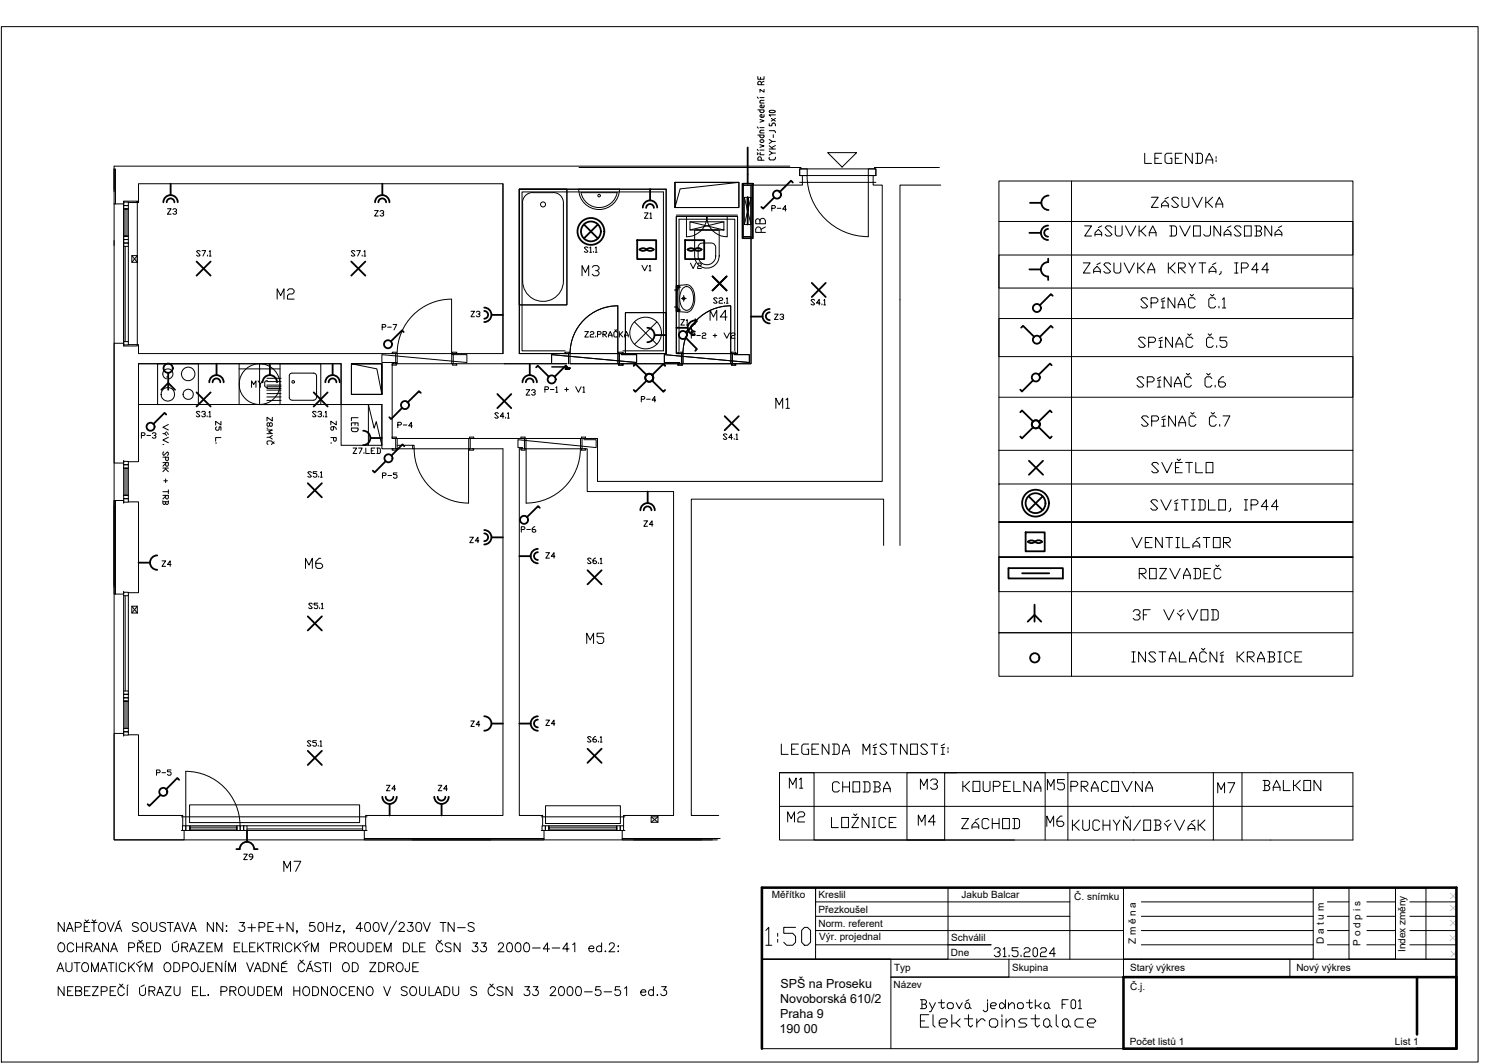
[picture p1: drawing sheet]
<svg xmlns="http://www.w3.org/2000/svg" width="420mm" height="297mm" viewBox="0 0 420 297" stroke-linecap="round" stroke-linejoin="round" font-family="sans-serif">
<g fill="none" stroke="#000" stroke-width=".28">
<path d="M31.9 56.9v177.6h164.1M31.9 47.1v9.8M32.3 47.1v9.8M34.5 56.2h3.9v40.4h-3.9zM34.5 56.4h1.4v1h-1.4zM34.5 57.4h1.4v.9h-1.4zM34.5 58.3h1.4v7.6h-1.4zM34.5 56.2v.7h-2.6M34.9 58.3h.6v7.6h-.6zM35.9 56.5h2.8v-5.2h101.8v47.4M140.5 51.3v47.4M145.1 52.8h13.3v32.3h-13.3z"/>
<path d="M146 56.6v21.8a5.7 5.7 0 0 0 5.7 5.7 5.7 5.7 0 0 0 5.7-5.6M148.8 53.7a2.86 2.86 0 0 0-2.8 2.9M148.9 53.8l5.6-.1a2.86 2.86 0 0 1 2.9 2.9v21.9M161.7 52.8h11.4a5.7 5.7 0 0 1-5.7 5.7 5.7 5.7 0 0 1-5.7-5.7zM161.8 46.8h62v.3M162.3 53.8a5.1 5.1 0 0 0 5.1 4.1 5.1 5.1 0 0 0 5-4.1h-10.1M188.6 50.9v7h17.8v-7M188.6 50.9h17.8l-16.4 1.8-1.4 5.2zM188.6 50.9h17.8v7h-17.8zM207.9 55.1h1.9v7.6h-1.9zM207.9 55.1l1.9 7.6M209.8 51.8h-2.2v14.2h2.2"/>
<path d="M209.8 55.1l-1.9 7.6M220.6 46.4h-188.7v7.1M223.4 47.1h21.3v1.9h-21.3zM223.4 47.1h2.1v1.9h-2.1zM223.4 50.9h21.3M224.2 49v2.7h-14.4v49.8h-4.7M225.5 49a17.1 17.1 0 0 0 17 17.1M231.2 42.6h8.1l-4.1 4zM242.6 47.1h2.1v1.9h-2.1zM242.6 49v17.1M243.9 49v2.7h2.6v82.7h-79.6v-12h-3.8M262.4 46.8h-18.1v.3"/>
<path d="M262.8 51.7h-11.4v100.6M31.9 67.2v1.3M34.5 66.9h1.4v.9h-1.4zM34.5 65.9h1.4v1h-1.4zM34.5 67.8h1.4v1h-1.4zM34.5 68.8v26.6M35 68.8v26.6M35.9 68.8v26.6M36.8 71.4h1.6v1.8h-1.6zM36.8 71.4l1.6 1.8M38.4 71.4l-1.6 1.8M188.9 60.4v38.3h1h-1v-38.3h17.1v38.3h-.9h.9v-38.3"/>
<path d="M188.9 60.1h17.1M189.2 79.7v7.3M189.6 79.7v1.1M191.8 60.4v5.7a5.7 5.7 0 0 0 5.7-5.7 5.6 5.6 0 0 0 5.7 5.7v-5.7M192.7 61.9h9.5v2.3h-9.5zM192.7 61.9l9.5 2.3M194.1 64.2h6.8v6.4a3.5 3.5 0 0 1-3.4 4.2 3.5 3.5 0 0 1-3.4-4.2zM194.5 64.2h6M195.3 68.3l.9-.5 2.7 .1a1.16 1.16 0 0 1 1 1.2v2.3a2.46 2.46 0 0 1-2.4 2.5 2.46 2.46 0 0 1-2.5-2.5v-2.5zM202.2 61.9l-9.5 2.3M34.5 96.6v-.8h-2.6v33.5h2.6v-.8M34.5 95.4h1.4v.9h-1.4z"/>
<path d="M35.9 96.2h2.8v2.5h101.8M109.6 98.7v-.4h1.1v.4M110.5 98.7v2.8h16.1v-2.8M126.2 98.7l-.1-15.2a15.2 15.2 0 0 0-15.1 15.2v2.8M126.2 99h4.2v2.2l-23.7-2.2v2.2h4.3M126.2 98.7v2.8M126.4 98.7v-.4h1.2v.4M157.9 98.3v.4h1.1M157.9 98.7v-.4h1.1v.4M157.9 97.9h-12.1v-44.3h39.5v44.3h-11.3M158.8 98.7v2.8M159 98.3v.4"/>
<path d="M172.6 85.4a13.3 13.3 0 0 0-13.3 13.3v2.8h13.8v-2.8M172.6 85.4v13.3M172.6 98.7v2.8M173.6 99h4.2v2.2l-23.7-2.2v2.2M174 98.3v.4h-1.2v-.4h1.2v.4h-28.9v-45.9h41v45.9h-12.5M174.7 87.3h11.4v11.4h-11.4zM177.2 89.9l6.3 6.2M183.5 89.9l-6.3 6.2M188.4 81h.8M188.4 85.7h.8M188.8 81.1h.4M188.8 80.8h.4"/>
<path d="M188.8 85.6h.4M188.8 85.9h.4M189.2 80.2h1M189.4 98.3v.4h1.2v-.4h-1.2v.4h16.1v-.4h-1.1v.4h1.1v-.4M189.6 86v1.1M189.7 97.9v-36.7h15.6v36.7M190.4 98.7v2.8h14.2v-2.8M190.4 83.3h1.3M190.8 80.4a1.47 1.47 0 0 1 2.5 .8 4.7 4.7 0 0 1-.8 5.2 1.68 1.68 0 0 1-2.3-1.4 4.9 4.9 0 0 1 .6-4.6zM191 82.5v1.6M194 84.5l-.8 1.9M194 84.5a4.8 4.8 0 0 0-1.4-4.8l-.8-.2-2.9 .2v7.2l3.1 .3 .7-.3 .5-.5"/>
<path d="M204.1 85.4a13.3 13.3 0 0 0-13.3 13.3v2.8M204.1 85.4l.1 16.1M205.1 99h4.2v2.2l-23.7-2.2v2.2h4.3M38.7 101.5h56.6v11.4h-56.6zM44 101.5h11.4v11.4h-11.4zM46.5 105.8a1.42 1.42 0 0 1-.7-2.3 1.42 1.42 0 0 1 2.3 .2 1.42 1.42 0 0 1-1.1 2.1M46.5 105.2l.5 .1M66.8 101.5v11.4h11.4v-11.4M66.8 103h11.4M72.5 101.5h17.1v11.4h-17.1zM74.5 111.8h4M74.5 110.8h4"/>
<path d="M74.5 109.9h4M74.5 108.9h4M74.5 108h4M74.5 108.4h4M74.5 107.5h4M74.5 106.5h4M74.5 105.6h4M81.6 111.7l-.6-.2-.2-.5v-6.1a.74 .74 0 0 1 .8-.7h6.1a.74 .74 0 0 1 .7 .7v6.1l-.2 .5-.5 .2M81.6 111.7h6.1M95.3 112.9h11.4v11.4h-11.4zM98.2 101.5l7.1 1.5 1.4 7.1h-8.5v-8.6h8.5v8.6v-8.6zM98.2 101.5h8.5v8.6h-8.5z"/>
<path d="M106.7 112.9h-11.4v-11.4h-56.6v27.4h-2.8M106.7 112.9v12.4h3.3M109.6 101.5h1.1v.4h-1.1zM110 101.5h-.4v20.9M126.4 101.5h1.2v.4h-1.2zM127.1 101.5h31.3M154.1 102.4h4.3M157.9 102.8h1.2v.4h-1.2zM158.9 102.8h.4M159.1 102.8h-1.2v.4M172.8 101.5h1.2v.4h-1.2zM173.6 101.5h16.3"/>
<path d="M189.4 101.5h1.2v.4h-1.2zM204.4 101.5h1.1v.4h-1.1zM31.9 139.7v24.3M32.3 139.7v26.2M34.5 139.2h1.4v1h-1.4zM34.5 138.3h1.4v.9h-1.4zM34.5 128.8h1.4v.9h-1.4zM34.5 129.7h1.4v1h-1.4zM34.5 130.7h1.4v7.6h-1.4zM34.9 130.7h.6v7.6h-.6zM102.9 124.3v-11.4l1.6 6.6 .6-1.8 1.6 6.6M109.6 122v.4h1.1v-.4"/>
<path d="M110.5 125.3v-2.9h20.9v2.9M110.7 125.3v.4h-1.1v-.4h1.4M111 124.3h4.7v1h-4.7M111 122.4v2.9M115.3 124.3v1M130.9 125.3v15.2M130.9 122.4v2.9M131.2 125.3v.4h1.1v-.4M131.2 122h1.1v.4h-1.1zM131.9 122.4h14.1M145.5 125.3v.4h1.2v-.4M145.5 122h1.2v.4h-1.2z"/>
<path d="M146.5 125.3v-2.9h16.1v2.9M146.9 122.4v2.9M147 125.3v15.2M162.2 122.4a17.5 17.5 0 0 1-2.7 11.4 15.2 15.2 0 0 1-12.5 6.6M162.4 125.3v.4h1.2v-.4h-18.5v102.4h6.5v2.8M162.4 122h1.2v.4h-1.2zM163.1 125.3h.9v11.9h24.2v90.5h-14v2.8M163.1 122.8h3.4v2.2l-21.8-2.2v2.2h1.3M34.5 140.5v-.8h-2.6v26.1h2.6v-.7M35.9 140.1h2.8v25.4h-2.8M130.9 140.4a15.2 15.2 0 0 1-15.2-15.1h24.8v102.4h-38.3v2.8M246.8 152.3v-13h-53.7v88.4h7.7"/>
<path d="M34.5 165.3h1.4v1h-1.4zM34.5 166.3v26.6M35 166.3v26.6M35.9 166.3v26.6M36.8 169.2h1.6v1.9h-1.6zM36.8 169.2l1.6 1.9M38.4 169.2l-1.6 1.9M34.5 193.8h1.4v1h-1.4zM34.5 194.8h1.4v.9h-1.4zM34.5 195.7h1.4v7.7h-1.4zM34.5 192.9h1.4v.9h-1.4zM34.9 195.7h.6v7.7h-.6z"/>
<path d="M34.5 205.5v-.7h-2.6v29.7h19.5v-2.7h-.7M34.5 204.3h1.4v.9h-1.4zM34.5 203.4h1.4v.9h-1.4zM35.9 205.1h2.8v22.6h12.4v2.8M50.7 228h51.8M51 230.5h.9v1.3h-.9zM51.9 230.5h1.1v1.3h-1.1zM53 224.7h47.5v4.9h-47.5zM53 230.5h13.2v1.3h-13.2zM53 230.9h13.2v.6h-13.2zM66.2 230.5h.9v1.3h-.9zM67.1 230.5a15.2 15.2 0 0 0-15.2-15.2v15.2"/>
<path d="M67.1 230.5h1v1.3h-1zM68.1 230.5h.9v1.3h-.9zM69 231.4h32.3M69 231.8h32.3M69 230.5h32.3M101.3 230.5h.9v1.3h-.9zM101.8 234.1h50.2M102.5 231.8h-.7v2.7h50.2v-2.7h-.8M115.1 234.5h22M151.2 228h23.4M151.4 230.5h1v1.3h-1zM152.4 230.5h.9v1.3h-.9z"/>
<path d="M152.4 224.9h20.9v5h-20.9zM153.3 230.5h19v1.3h-19zM153.3 230.9h19v.6h-19zM172.3 230.5h1v1.3h-1zM173.3 230.5h.9v1.3h-.9zM173.8 234.1h27.4M174.6 231.8h-.8v2.7h26.6M177 234.5h22M181.9 228h1.9v1.6h-1.9zM181.9 228l1.9 1.6M183.8 228l-1.9 1.6"/>
<circle cx="151.7" cy="57.1" r=".7"/>
<circle cx="167.4" cy="54.6" r=".36"/>
<circle cx="180.4" cy="93" r="4.4"/>
<circle cx="189.6" cy="86.5" r=".23"/>
<circle cx="189.6" cy="80.1" r=".23"/>
<circle cx="191" cy="83.3" r=".36"/>
<circle cx="46.9" cy="110.1" r="1.89"/>
<circle cx="52.6" cy="104.4" r="1.9"/>
<circle cx="52.6" cy="110.1" r="1.43"/>
<circle cx="72.5" cy="107.2" r="5.7"/>
<circle cx="81.9" cy="106.6" r=".36"/>
</g>
<!-- layer: ELEKTRO -->
<g fill="none" stroke="#000" stroke-width=".51">
<path d="M45.6 56.5a2.01 2.01 0 0 1 2-2 2.01 2.01 0 0 1 2.1 2M46.6 56.5a1.08 1.08 0 0 1 1-1.1 1.08 1.08 0 0 1 1.1 1.1M47.7 51.3v3.2M104.8 56.5a2.01 2.01 0 0 1 2-2 2.01 2.01 0 0 1 2 2M105.7 56.5a1.08 1.08 0 0 1 1.1-1.1 1.08 1.08 0 0 1 1.1 1.1M106.8 51.3v3.2M179.6 58a2.01 2.01 0 0 1 2-2 2.01 2.01 0 0 1 2 2M180.5 58a1.08 1.08 0 0 1 1.1-1 1.08 1.08 0 0 1 1.1 1M181.6 52.8v3.2M207.4 51.3h2.9v15.2h-2.9zM208.9 58.9v-3.8v7.6M208.9 41.2v10.1"/>
<path d="M216.3 55.1l-3.1 3.1-.5-.4M221.5 51l-.5-.6-3.2 3.2M287.7 56.6h3.2M292.9 54.6a2.01 2.01 0 0 0-2 2 2.01 2.01 0 0 0 2 2M54.9 73l3.9 3.9M58.8 73l-3.9 3.9M98.1 73l4 3.9M102.1 73l-4 3.9M163.1 62.6l3.9 4M167 62.6l-3.9 4M178 67h5.3v5.3h-5.3zM178.7 69.7a1.49 1.49 0 0 1 1.9 0 1.47 1.47 0 0 1-1.9 0z"/>
<path d="M180.6 69.6a1.46 1.46 0 0 1 2 0M180.6 69.7a1.54 1.54 0 0 0 2 0M191.4 67h5.3v5.3h-5.3zM194 69.7a1.54 1.54 0 0 0 2 0M196 69.6a1.58 1.58 0 0 0-2.3 .3 1.46 1.46 0 0 1-1.6-.2 1.49 1.49 0 0 1 2 0M199.1 77.2l3.9 3.9M203 77.2l-3.9 3.9M226.8 79l3.9 3.9M230.7 79l-3.9 3.9M287.6 65h3.2M287.6 75.2h3.2M292.8 63a2.01 2.01 0 0 0-2 2 2.01 2.01 0 0 0 2 2"/>
<path d="M292.8 63.9a1.08 1.08 0 0 0-1.1 1.1 1.08 1.08 0 0 0 1.1 1.1M292.8 73.2a2.01 2.01 0 0 0-2 2 2.01 2.01 0 0 0 2 2M292.8 72.2v1M292.8 77.2v1M112.8 92.7l-.5-.5-3.1 3.1M135.3 85.9a2.01 2.01 0 0 1 2 2 2.01 2.01 0 0 1-2 2M137.3 87.9h3.2M180.8 91.5a2.01 2.01 0 0 1 2 2 2.01 2.01 0 0 1-2 2M182.9 93.5h3.2M191.6 94.3l3.1 3.1-.5 .5M209.8 88.4h3.2M215 86.3a2.01 2.01 0 0 0-2 2 2.01 2.01 0 0 0 2 2"/>
<path d="M215 87.2a1.08 1.08 0 0 0-1 1.1 1.08 1.08 0 0 0 1 1.1M285.3 91.5l.5-.5 3.1 3.1M294.1 82.6l-.5-.5-3.1 3.1M294.1 91.5l-.5-.5-3.1 3.1M45.1 108.8l1.9-1.9 1.9 1.9M46.4 115.7l-.4-.4-3.2 3.1M47 104.1v4.7M54.9 109.5l3.9 4M58.5 106.7a2.01 2.01 0 0 1 2-2 2.01 2.01 0 0 1 2 2M58.8 109.5l-3.9 4M59.4 106.7a1.08 1.08 0 0 1 1.1-1.1 1.08 1.08 0 0 1 1.1 1.1M60.5 101.5v3.2"/>
<path d="M75.4 101.5v3.2M87.6 109.5l3.9 4M90.9 106.7a2.01 2.01 0 0 1 2-2 2.01 2.01 0 0 1 2 2M91.5 109.5l-3.9 4M91.8 106.7a1.08 1.08 0 0 1 1.1-1.1 1.08 1.08 0 0 1 1.1 1.1M92.9 101.5v3.2M112.4 113.9l-3.1 3.1-.5-.5M117.6 109.7l-.5-.5-3.2 3.1M138.9 110l3.9 3.9M142.8 110l-3.9 3.9M146 106.7a2.01 2.01 0 0 1 2-2 2.01 2.01 0 0 1 2 2M146.9 106.7a1.08 1.08 0 0 1 1.1-1.1 1.08 1.08 0 0 1 1.1 1.1"/>
<path d="M148 101.5v3.2M149.8 102.6l.4-.5 3.1 3.1M158 102.1l.5 .5-.5-.5-3.1 3.1M177.5 101.6l-.5 .5 .5-.5 3.1 3.1M180.6 106.3l-3.1 3.1-.5-.5M182.2 106.3l3.1 3.1 .5-.5M185.3 101.6l.5 .5-.5-.5-3.1 3.1M202.4 116.2l4 3.9M206.4 116.2l-4 3.9M285 115.1l.5-.5 3.1 3.1M288.6 106.2l-3.1 3.1-.5-.5M288.6 119.3l-3.1 3.1-.5-.5"/>
<path d="M290.2 119.2l3.1 3.2 .5-.5M293.8 102l-.5-.5-3.1 3.1M293.8 115.1l-.5-.5-3.1 3.1M86 134.9l3.9 3.9M89.9 134.9l-3.9 3.9M101.5 120.3a2.01 2.01 0 0 1 2 2 2.01 2.01 0 0 1-2 2M103.5 122.3h3.2M107.7 128.8l-3.1 3.1-.5-.5M112.9 124.6l-.5-.5-3.1 3.1M180.9 137.2v3.2M287.4 138.5l3.9 3.9M287.4 128.6l4 3.9"/>
<path d="M291.3 138.5l-3.9 3.9M291.4 128.6l-4 3.9M38.7 157.1h3.2M43.9 155.1a2.01 2.01 0 0 0-2 2 2.01 2.01 0 0 0 2 2M135.3 148a2.01 2.01 0 0 1 2 2 2.01 2.01 0 0 1-2 2M137.3 150h3.2M145.1 155.3h3.2M150.3 153.2a2.01 2.01 0 0 0-2 2 2.01 2.01 0 0 0 2 2.1M150.3 154.2a1.08 1.08 0 0 0-1.1 1 1.08 1.08 0 0 0 1.1 1.1M150.8 141.8l-.5-.5-3.1 3.1M164.1 159.2l4 3.9M168.1 159.2l-4 3.9"/>
<path d="M178.9 142.5a2.01 2.01 0 0 1 2-2.1 2.01 2.01 0 0 1 2 2.1M179.8 142.5a1.08 1.08 0 0 1 1.1-1.1 1.08 1.08 0 0 1 1.1 1.1M281.7 158.6h15.2v2.9h-15.2zM286.5 148.6h5.3v5.3h-5.3zM287.2 151.2a1.46 1.46 0 0 0 1.9 0 1.52 1.52 0 0 0 2 .1M291.1 151.2a1.46 1.46 0 0 0-2 0 1.54 1.54 0 0 0-2 0M86 172.1l3.9 3.9M89.9 172.1l-3.9 3.9M285.5 160h7.6M287.1 173.6l1.9-2 1.9 2M289 168.8v4.8M135.3 200a2.01 2.01 0 0 1 2 2 2.01 2.01 0 0 1-2 2"/>
<path d="M150.3 200a2.01 2.01 0 0 0-2 2 2.01 2.01 0 0 0 2 2M50 217.7l-.5-.5-3.1 3.1M86 209.6l3.9 4M89.9 209.6l-3.9 4M137.3 202h3.2M145.1 202h3.2M150.3 200.9a1.08 1.08 0 0 0-1.1 1.1 1.08 1.08 0 0 0 1.1 1.1M164.1 209l4 4M168.1 209l-4 4M44.9 221.9l-3.2 3.1-.5-.5M67 237a2.01 2.01 0 0 1 2-2 2.01 2.01 0 0 1 2 2M69 231.8v3.2"/>
<path d="M106.8 222.4a2.01 2.01 0 0 0 2 2 2.01 2.01 0 0 0 2-2M107.7 222.4a1.08 1.08 0 0 0 1.1 1.1 1.08 1.08 0 0 0 1.1-1.1M108.8 224.4v3.3M121.3 222.4a2.01 2.01 0 0 0 2 2 2.01 2.01 0 0 0 2-2M122.3 222.4a1.08 1.08 0 0 0 1 1.1 1.08 1.08 0 0 0 1.1-1.1M123.4 224.4v3.3"/>
<circle cx="217.1" cy="54.3" r="1.12"/>
<circle cx="165.1" cy="64.6" r="3.7"/>
<circle cx="165.1" cy="64.6" r="2.77"/>
<circle cx="108.4" cy="96.1" r="1.12"/>
<circle cx="190.8" cy="93.5" r="1.12"/>
<circle cx="289.7" cy="94.8" r="1.12"/>
<circle cx="289.7" cy="86" r="1.12"/>
<circle cx="42.1" cy="119.1" r="1.12"/>
<circle cx="47" cy="102.8" r="1.29"/>
<circle cx="113.1" cy="113.1" r="1.12"/>
<circle cx="154.1" cy="105.9" r="1.12"/>
<circle cx="181.4" cy="105.5" r="1.12"/>
<circle cx="289.4" cy="118.5" r="1.12"/>
<circle cx="289.4" cy="105.4" r="1.12"/>
<circle cx="108.5" cy="127.9" r="1.12"/>
<circle cx="146.4" cy="145.1" r="1.12"/>
<circle cx="289.3" cy="140.5" r="3.7"/>
<circle cx="289.3" cy="140.5" r="2.77"/>
<circle cx="289.1" cy="183.6" r="1.29"/>
<circle cx="45.6" cy="221.1" r="1.12"/>
</g>
<g fill="#000" stroke="#000" stroke-width=".28">
<circle cx="217.8" cy="53.6" r=".22"/>
<circle cx="113.9" cy="112.3" r=".22"/>
<circle cx="182.2" cy="104.7" r=".22"/>
<circle cx="182.2" cy="106.3" r=".22"/>
<circle cx="290.2" cy="117.7" r=".22"/>
</g>
<!-- layer: ESI_rozpiska -->
<g fill="none" stroke="#000" stroke-width=".28">
<path d="M299.3 50.5v126.1h-20.2v-21.1M55.9 70.2l-.2-.2h-.5l-.3 .2 1 1-.2 .3h-.5l-.3-.3M56.4 70h1l-.7 1.5M58 71.2v.3M58.5 70.2l.2-.2v1.5M58.5 71.5h.5M99.1 70.2l-.2-.2h-.5l-.3 .2 1 1-.2 .3h-.5l-.3-.3M99.7 70h1l-.8 1.5M101.2 71.2v.3M101.7 70.2l.2-.2v1.5M101.7 71.5h.5M164.3 69.2l-.3-.3h-.5l-.3 .3 1.1 1-.3 .2h-.5l-.3-.2"/>
<path d="M164.8 69.2l.2-.3v1.5M164.8 70.4h.5M165.8 70.2v.2M166.3 69.2l.2-.3v1.5M166.3 70.4h.5M279.1 61.8h98.9v9.4h-98.9v9.2h98.9v8.5h-98.9v10.7h98.9v11.3h-98.9M163.4 92.6h1l-1 1.5h1M164.9 92.8l.2-.2h.6l.2 .2-.2 .5h-.6l-.2 .3v.5h1M166.4 93.8v.3M166.9 93.3h.8l.2-.5-.2-.2h-.8v1.5M168.4 93.3h.8l.3-.5-.3-.2h-.8v1.5M168.7 93.3l.8 .8"/>
<path d="M170 94.1v-.5l.5-1 .5 1v.5M170 93.6h1M171.7 92.1l.3 .2 .3-.2M172.5 92.8l-.2-.2h-.6l-.2 .2v1l.2 .3h.6l.2-.3M173 92.6v1.5M173.3 93.3l.7 .8M174 92.6l-.7 .7h-.3M174.5 94.1v-.5l.5-1 .5 1v.5M174.5 93.6h1M200.4 83.4l-.3-.3h-.5l-.3 .3 1.1 1-.3 .3h-.5l-.3-.3M200.9 83.4l.2-.3h.5l.3 .3-.3 .5h-.5l-.2 .2v.6h1M202.9 83.4l.3-.3v1.6"/>
<path d="M227.6 83.8l-.3-.2h-.5l-.2 .2 1 1.1-.3 .2h-.5l-.2-.2M229.1 84.6h-1l.8-1v1.5M229.6 84.9v.2M230.1 83.8l.3-.2v1.5M230.1 85.1h.5M320.6 83.6l-.5-.5h-.9l-.5 .5 1.9 1.9-.5 .5h-.9l-.5-.5M321.6 84.6h1.4l.5-.5v-.5l-.5-.5h-1.4v2.9M324.4 84.1h1M324.4 86h1M324.9 84.1v1.9M325.4 83.1l-1 .5M328.2 83.1v2.9l-1.9-2.9v2.9"/>
<path d="M329.1 86v-1l1-1.9 .9 1.9v1M329.1 85h1.9M332.5 82.2l.5 .5 .4-.5M333.9 83.6l-.5-.5h-.9l-.5 .5v1.9l.5 .5h.9l.5-.5M338.2 82.2l.5 .5 .4-.5M339.6 83.6l-.5-.5h-.9l-.5 .5v1.9l.5 .5h.9l.5-.5M340.5 85.5v.5M341.5 83.6l.5-.5v2.9M341.5 86h.9M47 118.5l-1.5 .8 1.5 .7M55.8 115.1l-.2-.3h-.5l-.3 .3 1 1-.2 .3h-.5l-.3-.3M56.3 115.1l.3-.3h.5l.3 .3v.2l-.5 .3"/>
<path d="M57.1 115.6l.3 .3-.3 .5h-.5l-.3-.3M58.4 115.1l.2-.3v1.6M74.6 119.5h.2M75.3 118.3l.3-.3 .5 .3v.5l-.5 .2-.3-.2v-.5l-.5-.3-.2 .3v.5l.2 .2 .5-.2M76.1 116.5v1l-1.5-1v1M88.3 115.1l-.2-.3h-.6l-.2 .3 1 1-.2 .3h-.6l-.2-.3M88.8 115.1l.3-.3h.5l.2 .3v.2l-.5 .3M89.6 115.6l.2 .3-.2 .5h-.5l-.3-.3M90.3 116.1v.3M90.8 115.1l.3-.3v1.6M90.8 116.4h.6M93.2 119.1v.8l-.5 .2-.3-.2v-.5l.3-.3h.7l.5 .5v.3"/>
<path d="M93.9 117.6v1l-1.5-1v1M319.5 105.7l-.4-.5h-1l-.5 .5 1.9 1.9-.4 .5h-1l-.5-.5M320.5 106.6h1.4l.5-.4v-.5l-.5-.5h-1.4v2.9M320.8 116.6l-.5-.5h-.9l-.5 .5 1.9 1.9-.5 .5h-.9l-.5-.5M321.7 117.5h1.5l.4-.4v-.5l-.4-.5h-1.5v2.9M323.3 106.2h1M323.3 108.1h1M323.8 106.2v1.9M324.3 105.2l-1 .5M324.6 117.1h.9M324.6 119h.9M325.1 117.1v1.9"/>
<path d="M325.5 116.1l-.9 .5M327.2 105.2v2.9l-2-2.9v2.9M328.1 108.1v-1l1-1.9 .9 1.9v1M328.1 107.1h1.9M328.4 116.1v2.9l-1.9-2.9v2.9M329.3 119v-1l1-1.9 .9 1.9v1M329.3 118h1.9M331.4 104.3l.5 .4 .5-.4M332.7 115.2l.4 .4 .5-.4M332.8 105.7l-.4-.5h-1l-.5 .5v1.9l.5 .5h1l.4-.5M334.1 116.6l-.5-.5h-.9l-.5 .5v1.9l.5 .5h.9l.5-.5M337.1 104.3l.5 .4 .5-.4"/>
<path d="M338.4 115.2l.4 .4 .5-.4M338.5 105.7l-.4-.5h-1l-.5 .5v1.9l.5 .5h1l.4-.5M339.5 107.6v.5M339.8 116.6l-.5-.5h-.9l-.5 .5v1.9l.5 .5h.9l.5-.5M340.7 118.5v.5M341.7 116.1h1.9l-1.5 2.9M341.8 105.2h-.4l-1 1v1.4l.5 .5h.9l.5-.5v-.5l-.5-.5h-1.4M45.5 127.6h1.5v.8l-.2 .2-.5-.2v-.8M45.5 129.1h1.5v.8l-.2 .3-.5-.3v-.8M45.5 138.3h1.5v.8l-.2 .2-.5-.2v-.8M45.5 139.8v.8l.3 .2 .5-.2v-.5M45.5 130.7h1.5"/>
<path d="M45.5 137.3h1.5M45.8 126.1l-.3 .3v.5l.3 .3 1-1.1 .2 .3v.5l-.2 .3M45.8 134.2h1M46 121.1l.5 .5M46.3 130.7v.2l.7 .8M46.3 129.4l-.8 .8M46.3 130.9l-.8 .8M46.3 133.7v1M46.3 138.5l-.8 .8M46.5 120.6l-.5 .5h-.5M46.8 120.8l.2 .5M47 122.1l-1.5 .7 1.5 .8"/>
<path d="M47 139.8v.8l-.2 .2-.5-.2M47 136.8v1M74.6 120h1.5l-1 .6 1 .5h-1.5M74.8 124.1l-.2-.2v-.6l.2-.2h1l.3 .2v.6l-.3 .2M75.3 122.1l.8 .5M76.1 121.6l-.8 .5h-.7M76.6 123.3l-.3 .3 .3 .3M87 131.9l-.3-.2h-.5l-.2 .2 1 1.1-.3 .2h-.5l-.2-.2M88.5 131.7h-1v.5h.8l.2 .2v.6l-.2 .2h-.5l-.3-.2M89 133v.2M89.5 131.9l.3-.2v1.5M89.5 133.2h.5"/>
<path d="M92.4 122.2h1.5v.7l-.2 .3-.5-.3v-.7M92.4 123.7h.3M279.1 125.7v-75.2h98.9v75.2M279.1 125.7h98.9v9.4M279.1 135.1h98.9v10.6h-98.9zM279.1 125.7v9.4M45.5 140.1h1.5M165.1 156.1l-.2-.3h-.5l-.3 .3 1 1-.2 .2h-.5l-.3-.2M166.4 155.8h-.2l-.5 .5v.8l.2 .2h.5l.3-.2-.3-.5h-.7M167.2 157.1v.2M167.7 156.1l.2-.3v1.5M167.7 157.3h.5"/>
<path d="M279.1 145.7h98.9h-98.9v9.8h98.9h-98.9v9.7h98.9M378 145.7v30.9h-78.7M87.2 168.6l-.2-.2h-.5l-.3 .2 1 1.1-.2 .2h-.5l-.3-.2M88.8 168.4h-1v.5h.7l.3 .2v.6l-.3 .2h-.5l-.2-.2M89.3 169.7v.2M89.8 168.6l.2-.2v1.5M89.8 169.9h.5M279.1 176.6h20.2v12.2h-20.2zM378 176.6v12.2h-78.7M86.9 207l-.3-.2h-.5l-.2 .2 1 1.1-.3 .2h-.5l-.2-.2M88.4 206.8h-1v.5h.7l.3 .2v.6l-.3 .2h-.5l-.2-.2M88.9 208.1v.2"/>
<path d="M89.4 207l.3-.2v1.5M89.4 208.3h.5M165.1 205.9l-.2-.3h-.5l-.3 .3 1 1-.2 .3h-.5l-.3-.3M166.4 205.6h-.2l-.5 .5v.8l.2 .3h.5l.3-.5-.3-.3h-.7M167.2 206.9v.3M167.7 205.9l.2-.3v1.6M167.7 207.2h.5M217.8 215.7v18.8h121.2v-18.8M217.8 215.7h9.6v18.8h36.5v-18.8h28.1v18.8M217.8 215.7h160.2v18.8h-39M267.2 215.7h-13.8v18.8h30M298.3 215.7v18.8"/>
<path d="M347 215.7v18.8M217.8 225.1h160.2"/>
</g>
<!-- layer: _PO popis 1 -->
<g fill="none" stroke="#000" stroke-width=".28">
<path d="M211.5 35.4l.3 .4M211.5 27.1l.3 .4M211.7 37.7h1.7v.4l-.3 .3M211.7 30.7h1.7l-.2 .7h-.6M211.7 21.4v.7h1.7v-.7M212.3 37.7v.6l.3 .1M212.3 33.3l1.1 .4-1.1 .4M212.3 30.7v.5l.3 .2M212.3 35.6h1.1M212.3 27.2h1.1M212.5 21.6v.5M212.6 36.4l-.3 .1v.6h1.1"/>
<path d="M212.6 28l-.3 .2v.6h1.1M212.6 38.5h.5M212.6 36.4h.8M212.6 28h.8M212.7 32.7l-.4-.4 .2-.3h.4v.8M212.7 30l-.4-.3 .2-.3 .4-.1v.8M212.7 23.7v-.5a.49 .49 0 0 0-.5-.5 .49 .49 0 0 0-.5 .5v.5h1.7M212.7 39.8h.4M213 39l.4 .4-.4 .3M213.1 39l-.7 .2v.4l.3 .1M213.4 32l-.1 .7-.6 .1M213.4 29.3l-.1 .7-.6 .1"/>
<path d="M213.4 25v.7l-1.1-.7v.7M213.4 22.7l-.7 .4M214.9 38.9l.8 .6-.8 .6M214.9 36.5h1.3l.4 .3M214.9 34.5v.6h.7l.1-.6 .3-.1h.4l.2 .3M215.5 33l1.1 .8M215.7 39.5h.9M216 37.6v.8M216.5 31l-.8-.2-.8 .3 .8 .4 .8-.2M216.5 30.9v.4M216.6 32.1h-1.7l.4 .4M216.6 34.7v.4"/>
<path d="M216.6 36.9v.1M216.6 33l-1.1 .8M211.5 42.7l.3 .2-.3 .3M211.5 41.7l.3 .4M212.3 40.4l1.1 .4-1.1 .3M212.3 41.9h1.1M212.5 42.7h-.2v.5h1.1M212.7 44.7v-.5a.49 .49 0 0 0-.5-.4 .49 .49 0 0 0-.5 .5v.4h1.7M214.8 44.2l.5 .4h1.1l.2-.4M214.9 42.1l.8 .6-.8 .6M214.9 43.9v.3M214.9 41.6h1.7"/>
<path d="M214.9 40.7l1 .9M215.7 42.7h.9M216.6 43.9v.3M216.6 40.6l-1.1 .6"/>
</g>
<!-- layer: ESI_obvody -->
<path d="M.4 7.4h412.5v289.1h-412.5z" fill="none" stroke="#000" stroke-width=".28"/>
<!-- layer: 2 -->
<path d="M313.9 272.8h93v20h-93zM395.9 272.8v16M212.9 292.8v-45h194v45h-11" fill="none" stroke="#000" stroke-width=".72"/>
<g fill="none" stroke="#000" stroke-width=".28">
<path d="M227.8 252.8v-5v20h-14.9v25h101M227.8 251.8h71.1M227.8 255.8h71.1M227.8 259.8h86.1M313.9 247.8v25h-65v20M318.9 251.8h48M318.9 255.8h48M318.9 259.8h48M370.8 251.8h6.1M370.8 255.8h6.1M370.8 259.8h6.1M381.8 251.8h8"/>
<path d="M381.8 255.8h8M381.8 259.8h8M389.8 247.8h8.6v20M393.9 251.8h13M393.9 255.8h13M393.9 259.8h13M398.9 247.8h-9.1v20h-12.9v-20h-10v20h-53h93M227.8 267.8h37v-20h34.1v20M227.8 263.8h49.1M257.1 279.1h1.3l.4 .4v.4l-.4 .5M257.6 279.1v2.5M259.6 279.9l.9 1.7"/>
<path d="M261.3 279.9l-1.2 2.5h-.5M262.1 279.9h1.7M263 279.1v2.1l.4 .4 .4-.4M267.1 279.9l.9 1.7 .8-1.7M270.7 279.1l-.9 .4M275.9 279.9v2.1l-.4 .4h-.5l-.3-.4M275.9 279.1v.4M277.7 265l.5-.4h.8l.4 .4v.4l-.4 .4h-.4M279 265.8l.4 .4v.4l-.4 .5h-.8l-.5-.5M280.2 265l.5-.4v2.5M280.2 267.1h.9M280.9 279.1v2.5"/>
<path d="M281.7 279.9v1.7M281.9 267.8v5h-33v-5h-36h194v5M281.9 266.6v.5M284.4 264.6h-1.7v.8h1.3l.4 .4v.8l-.4 .5h-.8l-.5-.5M285.2 266.6v.5M286.1 265l.4-.4h.8l.4 .4v.4l-.4 .4h-.8l-.4 .4v.9h1.6M286.7 279.9h1.7M287.6 279.1v2.1l.4 .4 .4-.4M288.6 265l.4-.4h.4l.4 .4v1.6l-.4 .5h-.4l-.4-.5zM289.2 279.1v2.5M290.7 265l.4-.4h.8l.4 .4v.4l-.4 .4h-.8l-.4 .4v.9h1.6M290.9 279.9l-.8 .9h-.9"/>
<path d="M294.8 266.2h-1.6l1.2-1.6v2.5M298.4 279.1h-1.7v2.5M299.6 279.1h.5l.4 .4v1.7l-.4 .4h-.5l-.4-.4v-1.7zM301.3 279.5l.4-.4v2.5M318.9 263.8h48M360.3 267.8v5M370.8 263.8h6.1M381.8 263.8h8M393.9 263.8h13M257.1 285h1.2M257.6 280.4h.8l.4 .4v.4l-.4 .4h-1.3M259.5 283.3h-2.4v3.5h2.4"/>
<path d="M260.6 283.3v2.9l.6 .6M262.4 285.6h1.8l.5-.6-.5-.6h-1.2l-.6 .6v1.2l.6 .6h1.2M264.6 280.4l.4-.5h.9l.4 .5v.8l-.4 .4h-.9l-.4-.4zM265.9 283.3v3.5M267 285.6l1.2 1.2M268.2 284.4l-1.2 1.2h-1.1M269.4 284.4h2.3M269.6 280.4l.4-.5h.5l.4 .5v.8l-.4 .4h-.5l-.4-.4zM270.6 283.3v2.9l.5 .6 .6-.6M270.9 281.2l.4 .4M272.9 284.4v2.4M275.2 285l-.5-.6h-.6l-1.2 1.2"/>
<path d="M276.7 280.8h1.3l.4-.4-.4-.5h-.8l-.5 .5v.8l.5 .4h.8M277 284.4h1.1l.6 .6v1.2l-.6 .6h-1.1l-.6-.6v-1.2zM279.2 280.4l.5-.5h.3l.9 .9-.9 .8h-.3l-.5-.4zM279.9 283.3v.6M279.9 284.4v2.4M281.1 285.6l1.1-1.2h.6l.6 .6v1.8M281.1 284.4v2.4M281.7 280.8l.9-.9h.4l.4 .5v1.2M284.2 280.4l.4-.5h.9l.4 .5v.8l-.4 .4h-.9l-.4-.4zM286.9 284.4h-1.7l-.6 .6 .6 .6h1.1l.6 .6-.6 .6h-1.7M288 284.4h2.4M289.2 283.3v2.9l.6 .6 .6-.6"/>
<path d="M290.1 280.8l.8 .8M291.5 285l.6-.6h.6l.6 .6v1.2l-.6 .6h-.6l-.6-.6zM291.7 280.4l.4-.5h.5l.4 .5v.8l-.4 .4h-.5l-.4-.4zM293 281.2l.4 .4M293.3 286.2l.6 .6M295.1 283.3v2.9l.6 .6M296.7 280.4h.9M296.8 285l.6-.6h.6l.5 .6v1.2l-.5 .6h-.6l-.6-.6zM298.5 286.2l.6 .6M301.3 281.6h.8M302.6 284.4h-1.7l-.6 .6v1.2l.6 .6h1.7M303.8 285.6h1.8l.6-.6-.6-.6h-1.2l-.6 .6v1.2l.6 .6h1.2"/>
</g>
<!-- layer: ESI_rozpiska_popis -->
<g fill="none" stroke="#000" stroke-width=".28">
<path d="M17.9 257.5v2.5l-1.6-2.5v2.5M18.9 259.2h1.2M21 258.9h1.1a.66 .66 0 0 0 .6-.7 .66 .66 0 0 0-.6-.7h-1.1v2.5M23.5 258.7h1M23.7 256.8l.6 .5 .4-.5M25.1 257.5h-1.6v2.5M25.4 257.5h1.7M25.8 256.8l.4 .5 .6-.5M26.2 257.5v2.5M28.1 257.7a1.2 1.2 0 0 1 1.4 .5 1.2 1.2 0 0 1-.2 1.5 1.14 1.14 0 0 1-1.7-.2 1.14 1.14 0 0 1 .2-1.6zM30 257.5l.9 2.5 1-2.5M32.5 259.2h1.2"/>
<path d="M33.5 257.1l-.4 .2M38.7 257.9a.92 .92 0 0 0-.9-.4 .92 .92 0 0 0-.8 .6l.2 .4 1.2 .5 .3 .7a1.12 1.12 0 0 1-1.7 0M39.8 257.7a1.2 1.2 0 0 1 1.4 .5 1.2 1.2 0 0 1-.2 1.5 .92 .92 0 0 1-1 .3 .92 .92 0 0 1-.6-.9v-.6zM42.1 257.5v1.8a.86 .86 0 0 0 .8 .7 .86 .86 0 0 0 .9-.7v-1.8M46.3 257.9a.92 .92 0 0 0-.9-.4 .92 .92 0 0 0-.8 .6l.2 .4 1.2 .5 .3 .7a1.12 1.12 0 0 1-1.7 0M46.7 257.5h1.7M47.6 257.5v2.5M49 259.2h1.2M50.8 257.5l.9 2.5 1-2.5M53.3 259.2h1.2M59.6 257.5v2.5l-1.7-2.5v2.5M62.2 257.5v2.5l-1.7-2.5v2.5"/>
<path d="M63.3 258.4v.2zM67 257.5h1.3l-.7 1a.83 .83 0 0 1 .7 1.2 .83 .83 0 0 1-1.3 .2l-.2-.3M69.3 259h2.1M70.3 257.9v2.1M72.3 258.9h1.1a.66 .66 0 0 0 .6-.7 .66 .66 0 0 0-.6-.7h-1.1v2.5M74.8 258.7h1M76.4 257.5h-1.6v2.5M77.1 259h2.1M78.2 257.9v2.1M81.9 257.5v2.5l-1.7-2.5v2.5M87.8 257.5h-1.2l-.1 1.1a.89 .89 0 0 1 1.3-.1 .89 .89 0 0 1-.1 1.4 .89 .89 0 0 1-1.3-.3M89.1 257.7a.8 .8 0 0 1 1.2 .3 1.26 1.26 0 0 1-.8 2 1.35 1.35 0 0 1-.6-2z"/>
<path d="M91.3 258.7h1.6M91.3 257.5v2.5M92.9 257.5v2.5M93.8 258.4h1.3l-1.3 1.6h1.3M101.3 259.2h-1.8l1.2-1.7v2.5M102.2 257.7a.8 .8 0 0 1 1.2 .3 1.73 1.73 0 0 1-.6 2h-.2a1.55 1.55 0 0 1-.4-2.3zM104.6 257.7a.8 .8 0 0 1 1.2 .3 1.26 1.26 0 0 1-.9 2 1.55 1.55 0 0 1-.3-2.3zM106.4 257.5l.9 2.5 1-2.5M110.8 257.1l-2.2 3.8M111.5 258.1l.5-.6a.79 .79 0 0 1 .9 .5l-.3 .9-1.2 1.1h1.6M114 257.5h1.3l-.7 1a.83 .83 0 0 1 .8 1.2 .83 .83 0 0 1-1.4 .2l-.3-.3M116.5 257.7a.8 .8 0 0 1 1.2 .3 1.26 1.26 0 0 1-.9 2 1.63 1.63 0 0 1-.3-2.3z"/>
<path d="M118.3 257.5l1 2.5 .9-2.5M122.9 257.5h1.7M123.8 257.5v2.5M126.9 257.5v2.5l-1.7-2.5v2.5M127.8 259h2.2M132.5 257.9a.96 .96 0 0 0-1.7 .2l.2 .4 1.2 .5 .3 .7a1.16 1.16 0 0 1-1.7 0M15.9 271.3l1-2.5 .9 2.5M16.3 270.4h1.2M18.4 268.8v1.7a.86 .86 0 0 0 .9 .8 .86 .86 0 0 0 .8-.8v-1.7M18.5 260l1-2.5 .9 2.5M21.5 268.8v2.5M23.3 268.9a.95 .95 0 0 1 1.4 .8v.6a.95 .95 0 0 1-.9 1 .95 .95 0 0 1-1-1v-.6z"/>
<path d="M25.6 271.3v-2.5l.9 2.5 1-2.5v2.5M28.1 271.3l.9-2.5 1 2.5M28.4 270.4h1.2M31 268.8v2.5M32.1 260l1-2.5 .9 2.5M32.5 268.8v2.5M35.1 269.4a.91 .91 0 0 0-1-.6 .91 .91 0 0 0-.8 .9v.6a.91 .91 0 0 0 .8 1 .91 .91 0 0 0 1-.6M35.9 268.8v2.5M36.5 269.8l1.1 1.5M37.6 268.8l-1.7 1.6M38.1 269l.9 1.1v1.2M40 269l-1 1.1"/>
<path d="M40.6 271.3v-2.5l.9 2.5 1-2.5v2.5M46.1 269.1a.92 .92 0 0 1 1-.3 .92 .92 0 0 1 .6 .9v.6a.95 .95 0 0 1-.9 1 .95 .95 0 0 1-1-1zM48.6 268.8h.8a1.32 1.32 0 0 1 .8 1.2 1.32 1.32 0 0 1-.8 1.3h-.8zM48.6 260l1-2.5 .9 2.5M51.1 270.1h1a.66 .66 0 0 0 .6-.7 .66 .66 0 0 0-.6-.6h-1v2.5M52.9 260l1-2.5 .9 2.5M53.7 269.1a.92 .92 0 0 1 1-.3 .92 .92 0 0 1 .6 .9v.6a.95 .95 0 0 1-.9 1 .95 .95 0 0 1-1-1zM57.1 268.8l-.1 2.2-.6 .3-.4-.3-.1-.6M58.1 269.9h.9M59.6 268.8h-1.5v2.5h1.5M62 268.8v2.5l-1.7-2.5v2.5M62.9 268.8v2.5"/>
<path d="M63.9 271.3v-2.5l1 2.5 .9-2.5v2.5M68.9 268.8l1 2.5 .9-2.5M71 271.3l1-2.5 .9 2.5M71.4 270.4h1.2M73.5 268.8h.9a1.32 1.32 0 0 1 .9 1.2 1.32 1.32 0 0 1-.9 1.3h-.9zM77.7 268.8v2.5l-1.7-2.5v2.5M78.7 270.1h.9M80.2 269h-1.5v2.3h1.5M85.1 269.4a.91 .91 0 0 0-1-.6 .91 .91 0 0 0-.8 .9v.6a.91 .91 0 0 0 .8 1 .91 .91 0 0 0 1-.6M85.6 271.3l.9-2.5 1 2.5M85.9 270.4h1.2M89.6 269.1a.97 .97 0 0 0-1.7 .3l.3 .3 1.2 .5 .2 .7a1.16 1.16 0 0 1-1.7 0"/>
<path d="M90.9 268.8v2.5M92.3 268.8v2.5M95.9 269.1a.92 .92 0 0 1 1.1-.3 .92 .92 0 0 1 .6 .9v.6a.95 .95 0 0 1-1 1 .95 .95 0 0 1-.9-1zM98.4 268.8h.9a1.35 1.35 0 0 1 .8 1.2 1.35 1.35 0 0 1-.8 1.3h-.9zM103.3 268.8h1.7l-1.7 2.5h1.7M105.8 268.8h.8a1.32 1.32 0 0 1 .9 1.2 1.32 1.32 0 0 1-.9 1.3h-.8zM108.3 269.9l1.4-.1 .3-.6-.6-.4h-1.1v2.5M109.1 269.9l.9 1.4M110.9 269.1l.5-.3a1.25 1.25 0 0 1 1.2 1.2 1.25 1.25 0 0 1-1.2 1.3l-.2-.2a1.6 1.6 0 0 1-.3-2zM114.4 268.8v1.9l-.3 .4-.4 .2a.65 .65 0 0 1-.5-.9M115.3 269.9h1M116.9 268.8h-1.6v2.5h1.6"/>
</g>
<text font-size="9.3" x="213.1" y="265.3">1:50</text>
<g font-size="7.5">
<text x="320.7" y="133.3">SVĚTLO</text>
<text x="298.8" y="233.2">KUCHYŇ/OBÝVÁK</text>
</g>
<g font-size="7.1">
<text x="317.1" y="98.1">SPÍNAČ Č.5</text>
<text x="317.5" y="162.6">ROZVADEČ</text>
<text x="315.4" y="185.9">INSTALAČNÍ KRABICE</text>
<text x="231.4" y="232.1">LOŽNICE</text>
</g>
<g font-size="6.6">
<text x="301.6" y="78">ZÁSUVKA KRYTÁ, IP44</text>
<text x="320.7" y="143.9">SVÍTIDLO, IP44</text>
<text x="291.7" y="221.9">M5</text>
<text x="255.8" y="231.8">M4</text>
<text x="15.2" y="267.1">OCHRANA PŘED ÚRAZEM ELEKTRICKÝM PROUDEM DLE ČSN 33 2000-4-41 ed.2:</text>
<text x="15.5" y="279">NEBEZPEČÍ ÚRAZU EL. PROUDEM HODNOCENO V SOULADU S ČSN 33 2000-5-51 ed.3</text>
</g>
<g font-size="6.2">
<text x="318.9" y="46.9">LEGENDA:</text>
<text x="320.7" y="59.3">ZÁSUVKA</text>
<text x="215.2" y="66" transform="rotate(-90 215.2 66)">RB</text>
<text x="302" y="67">ZÁSUVKA DVOJNÁSOBNÁ</text>
<text x="161.6" y="78.3">M3</text>
<text x="76.6" y="84.7">M2</text>
<text x="197.6" y="90.7">M4</text>
<text x="215.9" y="115.4">M1</text>
<text x="315.4" y="154.2">VENTILÁTOR</text>
<text x="84.3" y="159.8">M6</text>
<text x="315.7" y="174.3">3F VÝVOD</text>
<text x="163" y="181">M5</text>
<text x="217.3" y="211.7">LEGENDA MÍSTNOSTÍ:</text>
<text x="219.8" y="221.2">M1</text>
<text x="256.1" y="221.5">M3</text>
<text x="352.1" y="221.9">BALKON</text>
<text x="231.8" y="222.2">CHODBA</text>
<text x="268.1" y="222.2">KOUPELNA</text>
<text x="298.4" y="222.2">PRACOVNA</text>
<text x="339.4" y="222.6">M7</text>
<text x="219.1" y="230.7">M2</text>
<text x="267.8" y="232.5">ZÁCHOD</text>
<text x="291.4" y="231.8">M6</text>
<text x="78.3" y="244.5">M7</text>
</g>
<g font-size="4.9">
<text x="178.5" y="76.9">V1</text>
<text x="105.8" y="93.5">P-7</text>
<text x="189.4" y="92.1">Z1</text>
<text x="69.5" y="109.4">MYC</text>
<text x="178.2" y="113.6">P-4</text>
<text x="101.2" y="121.7" transform="rotate(-90 101.2 121.7)">LED</text>
<text x="144.6" y="149.9">P-6</text>
<text x="44.4" y="159.5">Z4</text>
<text x="151.7" y="203.9">Z4</text>
<text x="67" y="241.3">Z9</text>
</g>
<g font-size="4.4">
<text x="214.8" y="60">P-4</text>
<text x="45.9" y="61">Z3</text>
<text x="103.7" y="61.4">Z3</text>
<text x="179.2" y="62.1">Z1</text>
<text x="191.9" y="76.2">V2</text>
<text x="130.5" y="89.6">Z3</text>
<text x="192.3" y="95.6">P-2 + V2</text>
<text x="215.5" y="90.3">Z3</text>
<text x="146.1" y="111.5">Z3</text>
<text x="151.3" y="110.8">P-1 + V1</text>
<text x="137.2" y="117.8">S4.1</text>
<text x="38.5" y="123.5">P-3</text>
<text x="62.8" y="124.9" transform="rotate(-90 62.8 124.9)">Z5 L.</text>
<text x="110.1" y="120.6">P-4</text>
<text x="201.1" y="123.8">S4.1</text>
<text x="97.7" y="127.7">Z7.LED</text>
<text x="105.8" y="134.8">P-5</text>
<text x="178.9" y="148.2">Z4</text>
<text x="130.2" y="152.8">Z4</text>
<text x="151.7" y="157">Z4</text>
<text x="130.5" y="203.9">Z4</text>
<text x="42.7" y="217.7">P-5</text>
<text x="106.9" y="221.9">Z4</text>
<text x="121.7" y="221.9">Z4</text>
</g>
<g font-size="3.5">
<text x="404.7" y="251">x</text>
<text x="404.8" y="254.5">x</text>
<text x="404.7" y="262.7">x</text>
<text x="404.8" y="258.5">x</text>
<text x="404.9" y="267.1">x</text>
<text x="218" y="275.9">SPŠ na Proseku</text>
<text x="217.9" y="280.1">Novoborská 610/2</text>
<text x="217.9" y="284.3">Praha 9</text>
<text x="217.8" y="288.4">190 00</text>
</g>
<g font-size="2.8">
<text x="215.6" y="250.8">Měřítko</text>
<text x="228.6" y="250.8">Kreslil</text>
<text x="268.6" y="250.8">Jakub Balcar</text>
<text x="300.1" y="251.3">Č. snímku</text>
<text x="228.6" y="254.8">Přezkoušel</text>
<text x="228.6" y="258.8">Norm. referent</text>
<text x="228.9" y="262.5">Výr. projednal</text>
<text x="265.7" y="262.8">Schválil</text>
<text x="317.3" y="263.6" transform="rotate(-90 317.3 263.6)">Z m ě n a</text>
<text x="369.8" y="263.5" transform="rotate(-90 369.8 263.5)">D a t u m</text>
<text x="265.6" y="266.8">Dne</text>
<text x="380.1" y="264.1" transform="rotate(-90 380.1 264.1)">P o d p i s</text>
<text x="392.7" y="265.8" transform="rotate(-90 392.7 265.8)">Index změny</text>
<text x="249.6" y="275.8">Název</text>
<text x="249.8" y="271">Typ</text>
<text x="282.7" y="271">Skupina</text>
<text x="315.7" y="271">Starý výkres</text>
<text x="362.2" y="271">Nový výkres</text>
<text x="315.7" y="276.3">Č.j.</text>
<text x="315.6" y="291.7">Počet listů 1</text>
<text x="389.7" y="291.7">List 1</text>
</g>
</svg>
